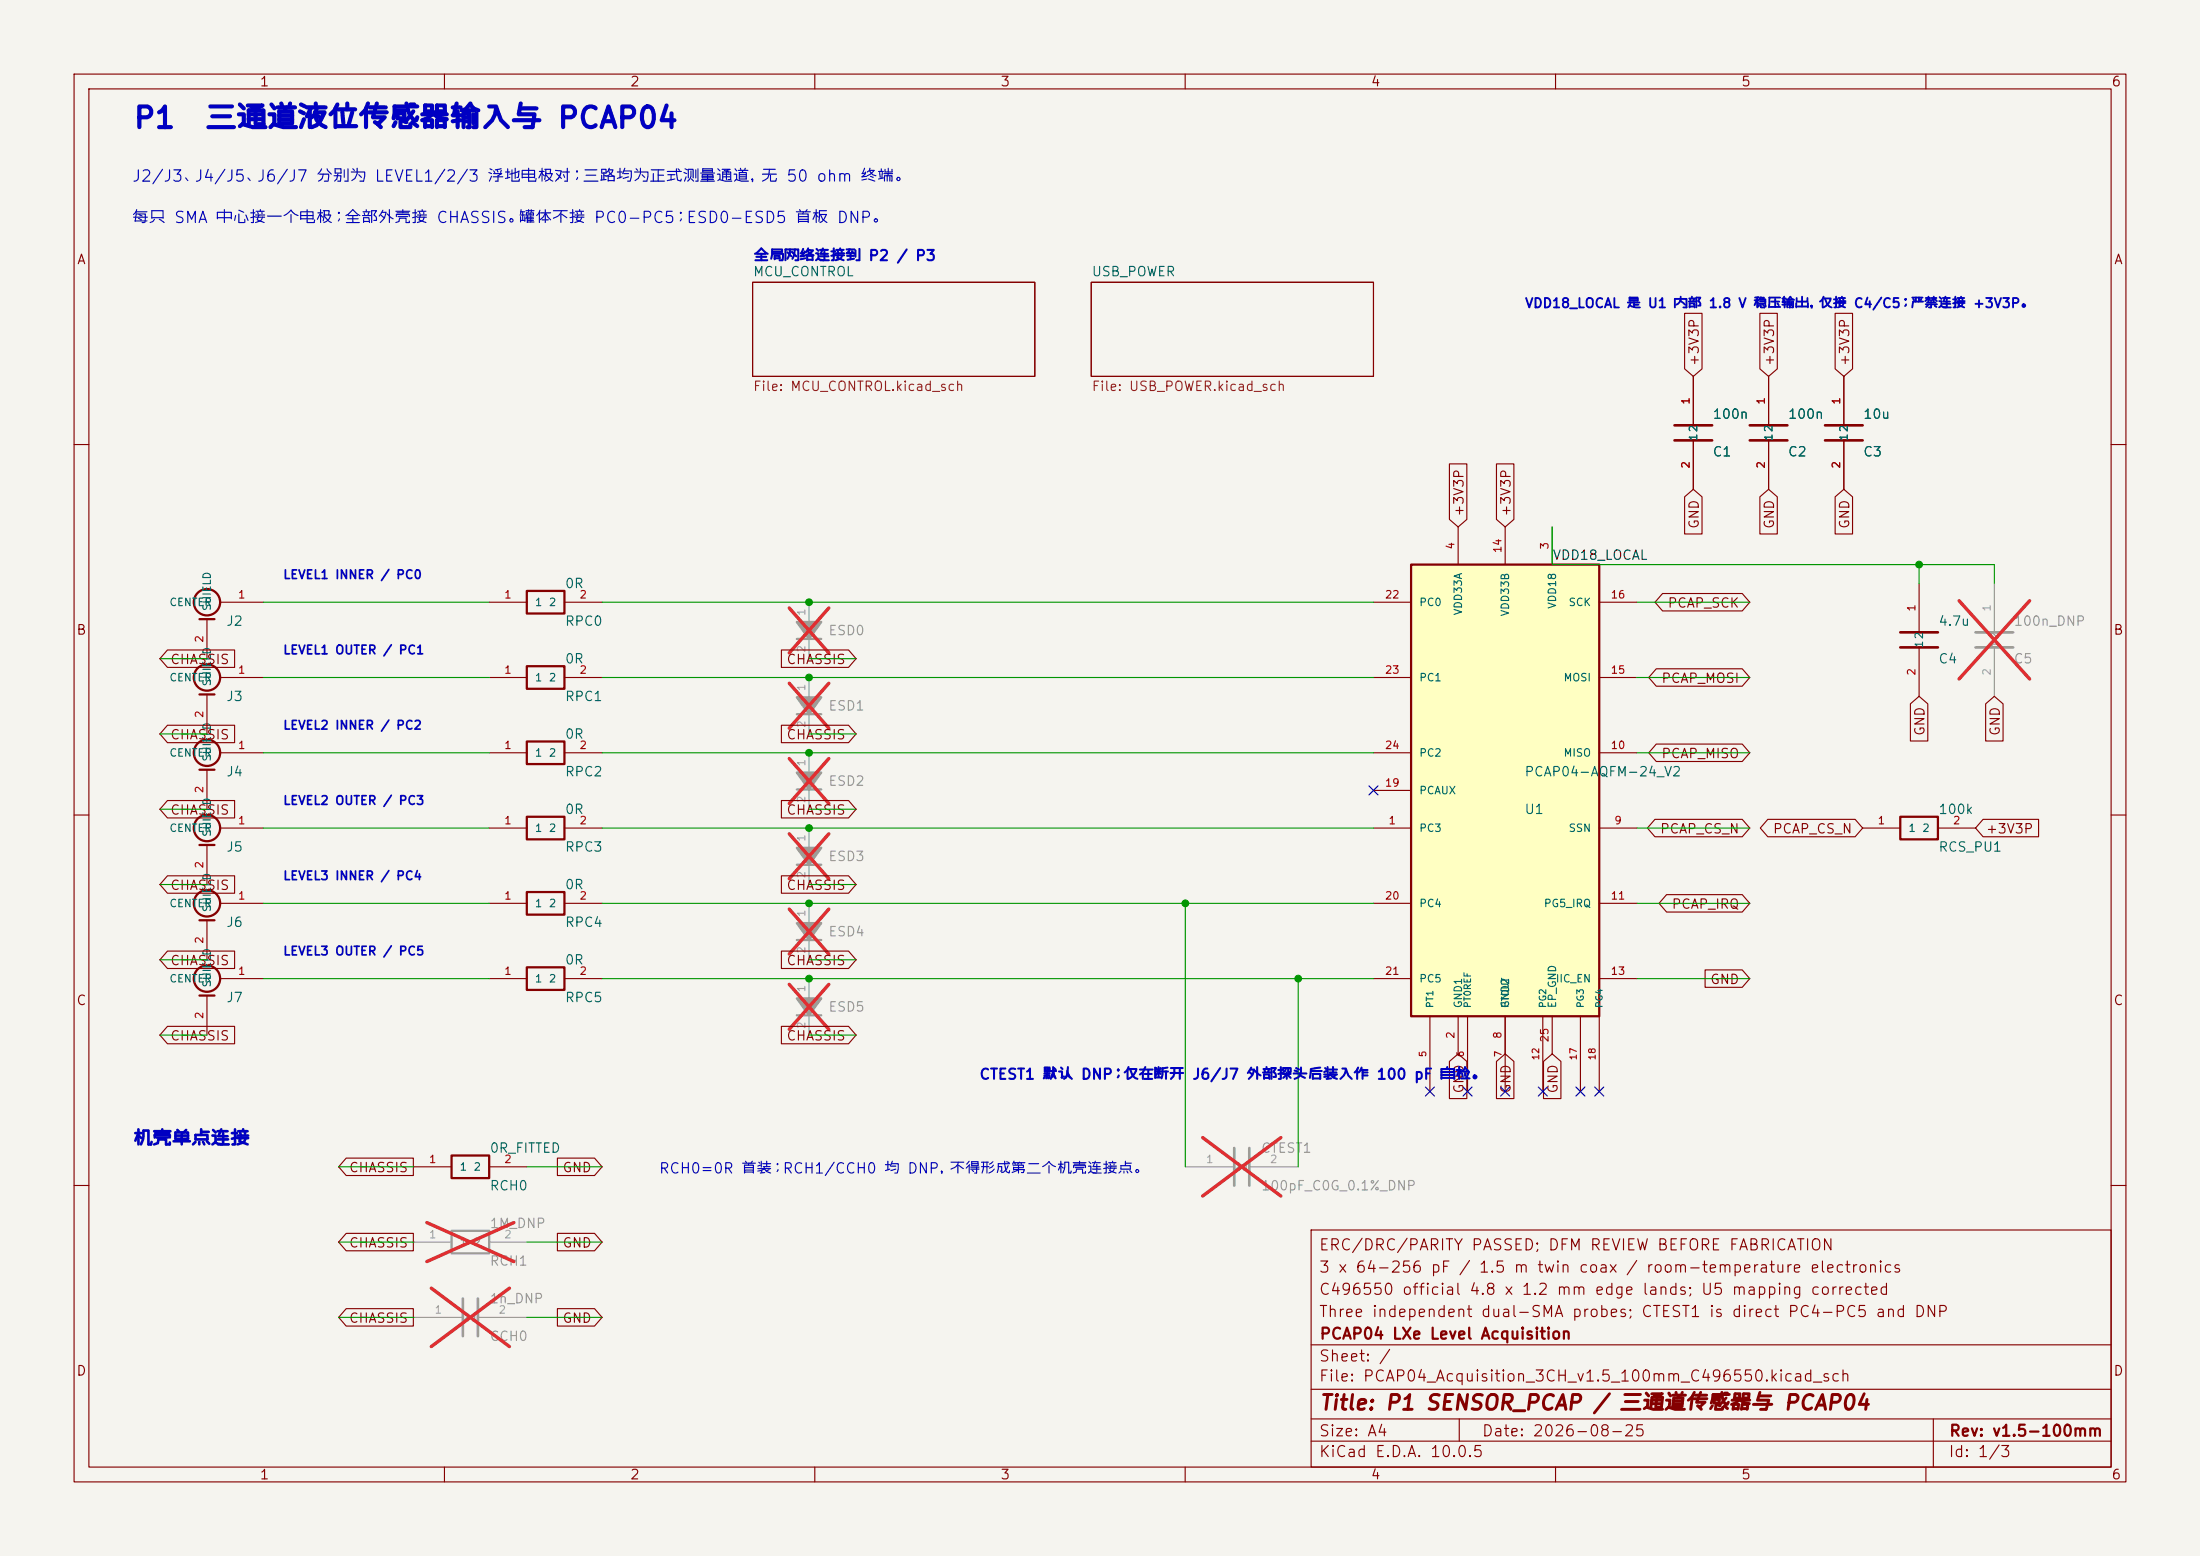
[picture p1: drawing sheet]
<svg xmlns="http://www.w3.org/2000/svg" width="297mm" height="210mm" viewBox="0 0 297 210" stroke-linecap="round" stroke-linejoin="round" font-family="sans-serif">
<path d="M0 0h297v210h-297z" fill="#f5f4ef" stroke="#f5f4ef" stroke-width=".14"/>
<g fill="none" stroke="#840000" stroke-width=".15">
<path d="M10 10h277v190h-277zM12 12h273v186h-273zM60 10v2M110 10v2M160 10v2M210 10v2M260 10v2M101.6 38.1h38.1v12.7h-38.1zM147.3 38.1h38.1v12.7h-38.1zM228.6 50.8v6.6M228.6 59.4v6.6M238.8 50.8v6.6"/>
<path d="M238.8 59.4v6.6M248.9 50.8v6.6M248.9 59.4v6.6M10 60h2M285 60h2M27.9 83.6v5.3M27.9 93.7v5.4M29.7 91.4h5.9M29.7 81.3h5.9M66 91.4h5.1M66 81.3h5.1M76.2 91.4h5.1"/>
<path d="M76.2 81.3h5.1M10 110h2M27.9 103.9v5.3M27.9 114v5.4M29.7 101.6h5.9M29.7 111.8h5.9M66 101.6h5.1M66 111.8h5.1M76.2 101.6h5.1M76.2 111.8h5.1M251.5 111.8h5M261.6 111.8h5.1"/>
<path d="M285 110h2M27.9 124.2v5.3M29.7 121.9h5.9M66 121.9h5.1M66 132.1h5.1M76.2 121.9h5.1M76.2 132.1h5.1M55.9 157.5h5.1M66 157.5h5.1M10 160h2M177 166h108v32h-108zM285 160h2"/>
<path d="M60 198v2M110 198v2M160 198v2M177 194.5h108M177 191.5h108M177 187.5h108M177 181.5h108M197 191.5v3M210 198v2M260 198v2M261 191.5v6.5"/>
</g>
<path d="M226.1 57.4h5M226.1 59.4h5M236.2 57.4h5.1M236.2 59.4h5.1M246.4 57.4h5.1M246.4 59.4h5.1" fill="none" stroke="#840000" stroke-width=".36"/>
<g fill="#9c9b98" stroke="#9c9b98" stroke-width=".3">
<path d="M107.6 134.7h3.3l-1.7 2.3z"/>
<path d="M107.6 94.1h3.3l-1.7 2.3z"/>
<path d="M107.6 83.9h3.3l-1.7 2.3z"/>
<path d="M107.6 124.6h3.3l-1.7 2.3z"/>
<path d="M107.6 114.4h3.3l-1.7 2.3z"/>
<path d="M107.6 104.3h3.3l-1.7 2.3z"/>
</g>
<path d="M107.6 96.4h3.3M107.6 86.2h3.3M107.6 116.7h3.3M107.6 106.6h3.3M107.6 137h3.3M107.6 126.9h3.3M61 166.1h5v3.1h-5z" fill="none" stroke="#9c9b98" stroke-width=".3"/>
<g fill="none" stroke="#9c9b98" stroke-width=".15">
<path d="M109.2 81.3v2.6M109.2 86.2v2.7M109.2 91.4v2.7M109.2 96.4v2.7M109.2 101.6v2.7M109.2 106.6v2.6M109.2 111.8v2.6M109.2 116.7v2.7M109.2 121.9v2.7M109.2 126.9v2.6M109.2 132.1v2.6M109.2 137v2.7"/>
<path d="M160 157.5h6.6M168.7 157.5h6.6M55.9 167.6h5.1M55.9 177.8h6.6M64.5 177.8h6.6M66 167.6h5.1"/>
</g>
<g fill="none" stroke="#e12e31" stroke-width=".46">
<path d="M106.5 92.2l5.4 6.1M106.5 82.1l5.4 6M111.9 92.2l-5.4 6.1M111.9 82.1l-5.4 6M106.5 112.5l5.4 6.1M106.5 102.4l5.4 6M111.9 112.5l-5.4 6.1M111.9 102.4l-5.4 6M106.5 132.9l5.4 6M106.5 122.7l5.4 6.1M111.9 132.9l-5.4 6M111.9 122.7l-5.4 6.1"/>
<path d="M162.4 153.5l10.5 7.9M172.9 153.5l-10.5 7.9M57.6 165l11.8 5.3M58.2 173.9l10.6 7.8M68.8 173.9l-10.6 7.8M69.4 165l-11.8 5.3"/>
</g>
<g fill="none" stroke="#840000" stroke-width=".3">
<path d="M71.1 79.8h5.1v3h-5.1zM26.9 83.6h2.1M26.9 93.7h2.1M71.1 89.9h5.1v3.1h-5.1zM26.9 103.9h2.1M26.9 114h2.1M71.1 100.1h5.1v3h-5.1zM71.1 110.2h5.1v3.1h-5.1zM256.5 110.2h5.1v3.1h-5.1zM26.9 124.2h2.1M71.1 130.6h5.1v3h-5.1zM71.1 120.4h5.1v3h-5.1z"/>
<path d="M61 156h5v3h-5z"/>
<circle cx="27.9" cy="81.3" r="1.78"/>
<circle cx="27.9" cy="91.4" r="1.78"/>
<circle cx="27.9" cy="101.6" r="1.78"/>
<circle cx="27.9" cy="111.8" r="1.78"/>
<circle cx="27.9" cy="121.9" r="1.78"/>
</g>
<path d="M166.6 154.9v5.1M168.7 154.9v5.1M62.5 175.3v5M64.5 175.3v5" fill="none" stroke="#9c9b98" stroke-width=".36"/>
<path d="M190.5 76.2h25.4v61h-25.4z" fill="#ffffc2"/>
<g fill="none" stroke="#840000" stroke-width=".3">
<path d="M190.5 76.2h25.4v61h-25.4zM26.9 134.4h2.1"/>
<circle cx="27.9" cy="132.1" r="1.78"/>
</g>
<g fill="none" stroke="#840000" stroke-width=".15">
<path d="M227.4 42.3h2.4v7.5l-1.2 1-1.2-1zM228.6 50.8v6.6M228.6 59.4v6.6M237.6 42.3h2.3v7.5l-1.1 1-1.2-1zM238.8 50.8v6.6M238.8 59.4v6.6M247.7 42.3h2.4v7.5l-1.2 1-1.2-1zM248.9 50.8v6.6M248.9 59.4v6.6M195.7 62.6h2.3v7.5l-1.2 1-1.1-1zM196.8 71.1v5.1M202 62.6h2.4v7.5l-1.2 1-1.2-1z"/>
<path d="M203.2 71.1v5.1M209.5 71.1v5.1M227.4 67.1l1.2-1.1 1.2 1.1v5h-2.4zM237.6 67.1l1.2-1.1 1.1 1.1v5h-2.3zM247.7 67.1l1.2-1.1 1.2 1.1v5h-2.4zM259.1 78.7v6.6M22.6 87.7h9.1v2.4h-9.1l-1-1.2zM22.6 97.9h9.1v2.3h-9.1l-1-1.1zM105.5 97.9h9.1l1 1.2-1 1.1h-9.1zM105.5 87.7h9.1l1 1.2-1 1.2h-9.1zM185.4 91.4h5.1M185.4 81.3h5.1"/>
<path d="M215.9 91.4h5.1M215.9 81.3h5.1M223.6 90.3h11.6l1 1.1-1 1.2h-11.6l-1-1.2zM224.4 80.1h10.8l1 1.2-1 1.2h-10.8l-1-1.2zM257.9 95l1.2-1 1.2 1v5h-2.4zM259.1 87.4v6.6M268.1 95l1.1-1 1.2 1v5h-2.3zM22.6 108h9.1v2.4h-9.1l-1-1.2zM22.6 118.2h9.1v2.4h-9.1l-1-1.2zM105.5 118.2h9.1l1 1.2-1 1.2h-9.1zM105.5 108h9.1l1 1.2-1 1.2h-9.1zM185.4 111.8h5.1"/>
<path d="M185.4 101.6h5.1M185.4 106.7h5.1M215.9 111.8h5.1M215.9 101.6h5.1M223.4 110.6h11.8l1 1.2-1 1.1h-11.8l-1-1.1zM223.6 100.4h11.6l1 1.2-1 1.2h-11.6l-1-1.2zM238.7 110.6h11.7l1.1 1.2-1.1 1.1h-11.7l-1.1-1.1zM267.7 110.6h7.5v2.3h-7.5l-1-1.1zM22.6 138.5h9.1v2.4h-9.1l-1-1.2zM22.6 128.4h9.1v2.3h-9.1l-1-1.2zM27.9 134.4v5.3M29.7 132.1h5.9"/>
<path d="M105.5 138.5h9.1l1 1.2-1 1.2h-9.1zM105.5 128.4h9.1l1 1.1-1 1.2h-9.1zM185.4 121.9h5.1M185.4 132.1h5.1M193 137.2v10.1M196.8 137.2v5M198.1 137.2v10.1M203.2 137.2v10.1M208.3 137.2v10.1M209.5 137.2v5M213.4 137.2v10.1M215.9 121.9h5.1"/>
<path d="M215.9 132.1h5.1M215.9 137.2v10.1M225 120.7h10.2l1 1.2-1 1.2h-10.2l-1-1.2zM230.2 130.9h5l1 1.2-1 1.2h-5zM46.7 156.3h9.1v2.4h-9.1l-1-1.2zM75.2 156.3h5.1l1 1.2-1 1.2h-5.1zM195.7 143.3l1.1-1.1 1.2 1.1v5h-2.3zM202 143.3l1.2-1.1 1.2 1.1v5h-2.4zM208.4 143.3l1.1-1.1 1.2 1.1v5h-2.3zM46.7 176.6h9.1v2.4h-9.1l-1-1.2zM46.7 166.5h9.1v2.3h-9.1l-1-1.2zM75.2 176.6h5.1l1 1.2-1 1.2h-5.1z"/>
<path d="M75.2 166.5h5.1l1 1.1-1 1.2h-5.1z"/>
</g>
<path d="M256.5 85.3h5.1M256.5 87.4h5.1" fill="none" stroke="#840000" stroke-width=".36"/>
<path d="M266.7 85.3h5.1M266.7 87.4h5.1" fill="none" stroke="#9c9b98" stroke-width=".36"/>
<path d="M269.2 78.7v6.6M269.2 87.4v6.6" fill="none" stroke="#9c9b98" stroke-width=".15"/>
<path d="M264.5 81.1l9.5 10.5M274 81.1l-9.5 10.5" fill="none" stroke="#e12e31" stroke-width=".46"/>
<g fill="none" stroke="#009600" stroke-width=".15">
<path d="M209.5 71.1v5.1h59.7v2.5M259.1 76.2v2.5M21.6 99.1h6.3M21.6 88.9h6.3M35.6 91.4h30.4M35.6 81.3h30.4M81.3 91.4h104.1M81.3 81.3h104.1M109.2 99.1h6.4M109.2 88.9h6.4M221 91.4h15.2M221 81.3h15.2"/>
<path d="M21.6 119.4h6.3M21.6 109.2h6.3M35.6 111.8h30.4M35.6 101.6h30.4M81.3 111.8h104.1M81.3 101.6h104.1M109.2 119.4h6.4M109.2 109.2h6.4M221 111.8h15.2M221 101.6h15.2M21.6 129.5h6.3M21.6 139.7h6.3"/>
<path d="M35.6 121.9h30.4M35.6 132.1h30.4M81.3 121.9h104.1M81.3 132.1h104.1M109.2 129.5h6.4M109.2 139.7h6.4M160 121.9v35.6M175.3 132.1v25.4M221 121.9h15.2M221 132.1h15.2M45.7 157.5h10.2M71.1 157.5h10.2"/>
<path d="M45.7 177.8h10.2M45.7 167.6h10.2M71.1 177.8h10.2M71.1 167.6h10.2"/>
</g>
<g fill="none" stroke="#000084" stroke-width=".15">
<path d="M184.8 106.1l1.2 1.2M186 106.1l-1.2 1.2M192.4 146.7l1.2 1.2M193.6 146.7l-1.2 1.2M197.5 146.7l1.2 1.2M198.7 146.7l-1.2 1.2M202.6 146.7l1.2 1.2M203.8 146.7l-1.2 1.2M207.7 146.7l1.2 1.2M208.9 146.7l-1.2 1.2M212.8 146.7l1.2 1.2M214 146.7l-1.2 1.2"/>
<path d="M215.3 146.7l1.2 1.2M216.5 146.7l-1.2 1.2"/>
</g>
<g fill="#009600" stroke="#009600" stroke-width=".14">
<circle cx="109.2" cy="91.4" r=".46"/>
<circle cx="109.2" cy="101.6" r=".46"/>
<circle cx="175.3" cy="132.1" r=".46"/>
<circle cx="160" cy="121.9" r=".46"/>
<circle cx="109.2" cy="132.1" r=".46"/>
<circle cx="109.2" cy="81.3" r=".46"/>
<circle cx="109.2" cy="121.9" r=".46"/>
<circle cx="109.2" cy="111.8" r=".46"/>
<circle cx="259.1" cy="76.2" r=".46"/>
</g>
<g font-size="2.8" fill="#0000c2">
<text x="17.9" y="18">P1</text>
<text x="27.6" y="18">三通道液位传感器输入与 PCAP04</text>
</g>
<text font-size="2" fill="#840000" x="178" y="190.8">Title: P1 SENSOR_PCAP / 三通道传感器与 PCAP04</text>
<text font-size="1.8" fill="#0000c2" x="17.8" y="155">机壳单点连接</text>
<g font-size="1.5" fill="#0000c2">
<text x="17.7" y="24.9">J2/J3、J4/J5、J6/J7 分别为 LEVEL1/2/3 浮地电极对；三路均为正式测量通道，无 50 ohm 终端。</text>
<text x="17.7" y="30.5">每只 SMA 中心接一个电极；全部外壳接 CHASSIS。罐体不接 PC0-PC5；ESD0-ESD5 首板 DNP。</text>
</g>
<g font-size="1.5" fill="#840000">
<text x="178" y="172.1">3 x 64-256 pF / 1.5 m twin coax / room-temperature electronics</text>
<text x="178" y="169.1">ERC/DRC/PARITY PASSED; DFM REVIEW BEFORE FABRICATION</text>
<text x="178" y="178.1">Three independent dual-SMA probes; CTEST1 is direct PC4-PC5 and DNP</text>
<text x="178" y="175.1">C496550 official 4.8 x 1.2 mm edge lands; U5 mapping corrected</text>
<text x="178" y="184.1">Sheet: /</text>
<text x="178" y="181.1">PCAP04 LXe Level Acquisition</text>
<text x="178" y="186.8">File: PCAP04_Acquisition_3CH_v1.5_100mm_C496550.kicad_sch</text>
<text x="178" y="197">KiCad E.D.A. 10.0.5</text>
<text x="178" y="194.2">Size: A4</text>
<text x="200" y="194.2">Date: 2026-08-25</text>
<text x="263" y="197">Id: 1/3</text>
<text x="263" y="194.2">Rev: v1.5-100mm</text>
</g>
<g font-size="1.4" fill="#0000c2">
<text x="101.6" y="35.5">全局网络连接到 P2 / P3</text>
<text x="132.1" y="146">CTEST1 默认 DNP；仅在断开</text>
<text x="160.9" y="146">J6/J7 外部探头后装入作 100 pF 自检。</text>
<text x="88.9" y="158.7">RCH0=0R 首装；RCH1/CCH0 均 DNP，不得形成第二个机壳连接点。</text>
</g>
<g font-size="1.3" fill="#840000">
<text x="35" y="12">1</text>
<text x="85" y="12">2</text>
<text x="135" y="12">3</text>
<text x="185" y="12">4</text>
<text x="235" y="12">5</text>
<text x="285" y="12">6</text>
<text x="10.3" y="36">A</text>
<text x="285.3" y="36">A</text>
<text x="229.7" y="49.5" transform="rotate(-90 229.7 49.5)">+3V3P</text>
<text x="239.8" y="49.5" transform="rotate(-90 239.8 49.5)">+3V3P</text>
<text x="250" y="49.5" transform="rotate(-90 250 49.5)">+3V3P</text>
<text x="197.9" y="69.8" transform="rotate(-90 197.9 69.8)">+3V3P</text>
<text x="204.3" y="69.8" transform="rotate(-90 204.3 69.8)">+3V3P</text>
<text x="229.7" y="71.5" transform="rotate(-90 229.7 71.5)">GND</text>
<text x="239.8" y="71.5" transform="rotate(-90 239.8 71.5)">GND</text>
<text x="250" y="71.5" transform="rotate(-90 250 71.5)">GND</text>
<text x="225" y="82.3">PCAP_SCK</text>
<text x="10.2" y="86">B</text>
<text x="22.9" y="90">CHASSIS</text>
<text x="106.1" y="90">CHASSIS</text>
<text x="285.2" y="86">B</text>
<text x="224.2" y="92.5">PCAP_MOSI</text>
<text x="22.9" y="100.1">CHASSIS</text>
<text x="106.1" y="100.1">CHASSIS</text>
<text x="260.1" y="99.4" transform="rotate(-90 260.1 99.4)">GND</text>
<text x="270.3" y="99.4" transform="rotate(-90 270.3 99.4)">GND</text>
<text x="224.2" y="102.7">PCAP_MISO</text>
<text x="22.9" y="110.3">CHASSIS</text>
<text x="106.1" y="110.3">CHASSIS</text>
<text x="224" y="112.8">PCAP_CS_N</text>
<text x="239.3" y="112.8">PCAP_CS_N</text>
<text x="268" y="112.8">+3V3P</text>
<text x="22.9" y="120.4">CHASSIS</text>
<text x="106.1" y="120.4">CHASSIS</text>
<text x="225.6" y="123">PCAP_IRQ</text>
<text x="22.9" y="130.6">CHASSIS</text>
<text x="106.1" y="130.6">CHASSIS</text>
<text x="10.2" y="136">C</text>
<text x="230.8" y="133.1">GND</text>
<text x="285.2" y="136">C</text>
<text x="22.9" y="140.8">CHASSIS</text>
<text x="106.1" y="140.8">CHASSIS</text>
<text x="197.9" y="147.7" transform="rotate(-90 197.9 147.7)">GND</text>
<text x="204.3" y="147.7" transform="rotate(-90 204.3 147.7)">GND</text>
<text x="210.6" y="147.7" transform="rotate(-90 210.6 147.7)">GND</text>
<text x="47" y="158.5">CHASSIS</text>
<text x="75.8" y="158.5">GND</text>
<text x="47" y="168.7">CHASSIS</text>
<text x="75.8" y="168.7">GND</text>
<text x="47" y="178.9">CHASSIS</text>
<text x="75.8" y="178.9">GND</text>
<text x="10.2" y="186">D</text>
<text x="285.2" y="186">D</text>
<text x="35" y="200">1</text>
<text x="85" y="200">2</text>
<text x="135" y="200">3</text>
<text x="185" y="200">4</text>
<text x="235" y="200">5</text>
<text x="285" y="200">6</text>
</g>
<g font-size="1.3" fill="#006464">
<text x="101.6" y="37.6">MCU_CONTROL</text>
<text x="147.3" y="37.6">USB_POWER</text>
<text x="231.1" y="56.8">100n</text>
<text x="241.3" y="56.8">100n</text>
<text x="251.4" y="56.8">10u</text>
<text x="231.1" y="61.9">C1</text>
<text x="241.3" y="61.9">C2</text>
<text x="251.4" y="61.9">C3</text>
<text x="76.2" y="79.7">0R</text>
<text x="30.5" y="84.8">J2</text>
<text x="76.2" y="89.9">0R</text>
<text x="76.2" y="84.8">RPC0</text>
<text x="261.6" y="89.9">C4</text>
<text x="261.6" y="84.8">4.7u</text>
<text x="30.5" y="94.9">J3</text>
<text x="76.2" y="94.9">RPC1</text>
<text x="76.2" y="100">0R</text>
<text x="30.5" y="105.1">J4</text>
<text x="76.2" y="105.1">RPC2</text>
<text x="205.7" y="105.1">PCAP04-AQFM-24_V2</text>
<text x="76.2" y="110.2">0R</text>
<text x="205.7" y="110.2">U1</text>
<text x="261.6" y="110.2">100k</text>
<text x="30.5" y="115.3">J5</text>
<text x="76.2" y="115.3">RPC3</text>
<text x="261.6" y="115.3">RCS_PU1</text>
<text x="30.5" y="125.4">J6</text>
<text x="76.2" y="125.4">RPC4</text>
<text x="76.2" y="120.3">0R</text>
<text x="76.2" y="130.5">0R</text>
<text x="30.5" y="135.6">J7</text>
<text x="76.2" y="135.6">RPC5</text>
<text x="66" y="155.9">0R_FITTED</text>
<text x="66" y="161">RCH0</text>
</g>
<text font-size="1.3" fill="#0000c2" x="205.8" y="41.9">VDD18_LOCAL 是 U1 内部 1.8 V 稳压输出，仅接 C4/C5；严禁连接 +3V3P。</text>
<g font-size="1.3" fill="#725600">
<text x="101.6" y="53.1">File: MCU_CONTROL.kicad_sch</text>
<text x="147.3" y="53.1">File: USB_POWER.kicad_sch</text>
</g>
<text font-size="1.3" fill="#0f0f0f" x="209.5" y="75.9">VDD18_LOCAL</text>
<g font-size="1.3" fill="#939391">
<text x="111.7" y="86.1">ESD0</text>
<text x="271.8" y="89.9">C5</text>
<text x="271.8" y="84.8">100n_DNP</text>
<text x="111.7" y="96.2">ESD1</text>
<text x="111.7" y="106.4">ESD2</text>
<text x="111.7" y="116.5">ESD3</text>
<text x="111.7" y="126.7">ESD4</text>
<text x="111.7" y="136.9">ESD5</text>
<text x="170.2" y="155.9">CTEST1</text>
<text x="170.2" y="161">100pF_C0G_0.1%_DNP</text>
<text x="66" y="166.1">1M_DNP</text>
<text x="66" y="171.1">RCH1</text>
<text x="66" y="176.2">1n_DNP</text>
<text x="66" y="181.3">CCH0</text>
</g>
<g font-size="1.2" fill="#0000c2">
<text x="38.1" y="78.4">LEVEL1 INNER / PC0</text>
<text x="38.1" y="88.6">LEVEL1 OUTER / PC1</text>
<text x="38.1" y="98.8">LEVEL2 INNER / PC2</text>
<text x="38.1" y="108.9">LEVEL2 OUTER / PC3</text>
<text x="38.1" y="119.1">LEVEL3 INNER / PC4</text>
<text x="38.1" y="129.2">LEVEL3 OUTER / PC5</text>
</g>
<g font-size="1" fill="#a90000">
<text x="228.3" y="54.7" transform="rotate(-90 228.3 54.7)">1</text>
<text x="238.5" y="54.7" transform="rotate(-90 238.5 54.7)">1</text>
<text x="248.7" y="54.7" transform="rotate(-90 248.7 54.7)">1</text>
<text x="228.3" y="63.3" transform="rotate(-90 228.3 63.3)">2</text>
<text x="238.5" y="63.3" transform="rotate(-90 238.5 63.3)">2</text>
<text x="248.7" y="63.3" transform="rotate(-90 248.7 63.3)">2</text>
<text x="196.6" y="74.2" transform="rotate(-90 196.6 74.2)">4</text>
<text x="202.9" y="74.7" transform="rotate(-90 202.9 74.7)">14</text>
<text x="209.3" y="74.2" transform="rotate(-90 209.3 74.2)">3</text>
<text x="32.1" y="81">1</text>
<text x="68" y="81">1</text>
<text x="78.2" y="81">2</text>
<text x="186.9" y="81">22</text>
<text x="217.4" y="81">16</text>
<text x="258.8" y="82.6" transform="rotate(-90 258.8 82.6)">1</text>
<text x="27.7" y="86.8" transform="rotate(-90 27.7 86.8)">2</text>
<text x="32.1" y="91.2">1</text>
<text x="68" y="91.2">1</text>
<text x="78.2" y="91.2">2</text>
<text x="186.9" y="91.2">23</text>
<text x="217.4" y="91.2">15</text>
<text x="258.8" y="91.3" transform="rotate(-90 258.8 91.3)">2</text>
<text x="27.7" y="97" transform="rotate(-90 27.7 97)">2</text>
<text x="32.1" y="101.3">1</text>
<text x="68" y="101.3">1</text>
<text x="78.2" y="101.3">2</text>
<text x="186.9" y="101.3">24</text>
<text x="217.4" y="101.3">10</text>
<text x="27.7" y="107.1" transform="rotate(-90 27.7 107.1)">2</text>
<text x="186.9" y="106.4">19</text>
<text x="32.1" y="111.5">1</text>
<text x="68" y="111.5">1</text>
<text x="78.2" y="111.5">2</text>
<text x="187.4" y="111.5">1</text>
<text x="217.9" y="111.5">9</text>
<text x="253.4" y="111.5">1</text>
<text x="263.6" y="111.5">2</text>
<text x="27.7" y="117.3" transform="rotate(-90 27.7 117.3)">2</text>
<text x="32.1" y="121.7">1</text>
<text x="68" y="121.7">1</text>
<text x="78.2" y="121.7">2</text>
<text x="186.9" y="121.7">20</text>
<text x="217.4" y="121.7">11</text>
<text x="27.7" y="127.5" transform="rotate(-90 27.7 127.5)">2</text>
<text x="32.1" y="131.8">1</text>
<text x="68" y="131.8">1</text>
<text x="78.2" y="131.8">2</text>
<text x="186.9" y="131.8">21</text>
<text x="217.4" y="131.8">13</text>
<text x="27.7" y="137.6" transform="rotate(-90 27.7 137.6)">2</text>
<text x="196.6" y="140.3" transform="rotate(-90 196.6 140.3)">2</text>
<text x="202.9" y="140.3" transform="rotate(-90 202.9 140.3)">8</text>
<text x="209.3" y="140.8" transform="rotate(-90 209.3 140.8)">25</text>
<text x="57.8" y="157.2">1</text>
<text x="68" y="157.2">2</text>
</g>
<g font-size="1" fill="#006464">
<text x="229.4" y="59.6" transform="rotate(-90 229.4 59.6)">12</text>
<text x="239.5" y="59.6" transform="rotate(-90 239.5 59.6)">12</text>
<text x="249.7" y="59.6" transform="rotate(-90 249.7 59.6)">12</text>
<text x="22.8" y="82">CENTER</text>
<text x="28.7" y="82.6" transform="rotate(-90 28.7 82.6)">SHIELD</text>
<text x="72.1" y="82">1</text>
<text x="74" y="82">2</text>
<text x="191.5" y="82">PC0</text>
<text x="197.6" y="83.1" transform="rotate(-90 197.6 83.1)">VDD33A</text>
<text x="204" y="83.3" transform="rotate(-90 204 83.3)">VDD33B</text>
<text x="210.3" y="82.3" transform="rotate(-90 210.3 82.3)">VDD18</text>
<text x="211.7" y="82">SCK</text>
<text x="259.8" y="87.5" transform="rotate(-90 259.8 87.5)">12</text>
<text x="22.8" y="92.2">CENTER</text>
<text x="28.7" y="92.7" transform="rotate(-90 28.7 92.7)">SHIELD</text>
<text x="72.1" y="92.2">1</text>
<text x="74" y="92.2">2</text>
<text x="191.5" y="92.2">PC1</text>
<text x="211" y="92.2">MOSI</text>
<text x="22.8" y="102.4">CENTER</text>
<text x="28.7" y="102.9" transform="rotate(-90 28.7 102.9)">SHIELD</text>
<text x="72.1" y="102.4">1</text>
<text x="74" y="102.4">2</text>
<text x="191.5" y="107.4">PCAUX</text>
<text x="191.5" y="102.4">PC2</text>
<text x="211" y="102.4">MISO</text>
<text x="22.8" y="112.5">CENTER</text>
<text x="28.7" y="113" transform="rotate(-90 28.7 113)">SHIELD</text>
<text x="72.1" y="112.5">1</text>
<text x="74" y="112.5">2</text>
<text x="191.5" y="112.5">PC3</text>
<text x="211.7" y="112.5">SSN</text>
<text x="257.6" y="112.5">1</text>
<text x="259.4" y="112.5">2</text>
<text x="22.8" y="122.7">CENTER</text>
<text x="28.7" y="123.2" transform="rotate(-90 28.7 123.2)">SHIELD</text>
<text x="72.1" y="122.7">1</text>
<text x="74" y="122.7">2</text>
<text x="191.5" y="122.7">PC4</text>
<text x="208.3" y="122.7">PG5_IRQ</text>
<text x="22.8" y="132.8">CENTER</text>
<text x="28.7" y="133.4" transform="rotate(-90 28.7 133.4)">SHIELD</text>
<text x="72.1" y="132.8">1</text>
<text x="74" y="132.8">2</text>
<text x="191.5" y="132.8">PC5</text>
<text x="197.6" y="136.1" transform="rotate(-90 197.6 136.1)">GND1</text>
<text x="204" y="136.1" transform="rotate(-90 204 136.1)">GND2</text>
<text x="209.9" y="132.8">IIC_EN</text>
<text x="210.3" y="136.1" transform="rotate(-90 210.3 136.1)">EP_GND</text>
<text x="62" y="158.2">1</text>
<text x="63.9" y="158.2">2</text>
</g>
<g font-size="1" fill="#a5a4a2">
<text x="109" y="83.2" transform="rotate(-90 109 83.2)">1</text>
<text x="269" y="82.6" transform="rotate(-90 269 82.6)">1</text>
<text x="109" y="88.2" transform="rotate(-90 109 88.2)">2</text>
<text x="109" y="93.4" transform="rotate(-90 109 93.4)">1</text>
<text x="269" y="91.3" transform="rotate(-90 269 91.3)">2</text>
<text x="109" y="98.3" transform="rotate(-90 109 98.3)">2</text>
<text x="109" y="103.5" transform="rotate(-90 109 103.5)">1</text>
<text x="109" y="113.7" transform="rotate(-90 109 113.7)">1</text>
<text x="109" y="108.5" transform="rotate(-90 109 108.5)">2</text>
<text x="109" y="118.6" transform="rotate(-90 109 118.6)">2</text>
<text x="109" y="123.8" transform="rotate(-90 109 123.8)">1</text>
<text x="109" y="128.8" transform="rotate(-90 109 128.8)">2</text>
<text x="109" y="134" transform="rotate(-90 109 134)">1</text>
<text x="109" y="139" transform="rotate(-90 109 139)">2</text>
<text x="162.7" y="157.2">1</text>
<text x="171.4" y="157.2">2</text>
<text x="57.8" y="167.4">1</text>
<text x="68" y="167.4">2</text>
<text x="58.6" y="177.5">1</text>
<text x="67.2" y="177.5">2</text>
</g>
<g font-size="1" fill="#939391">
<text x="110" y="86.2" transform="rotate(-90 110 86.2)">KA</text>
<text x="270" y="87.5" transform="rotate(-90 270 87.5)">12</text>
<text x="110" y="96.3" transform="rotate(-90 110 96.3)">KA</text>
<text x="110" y="106.5" transform="rotate(-90 110 106.5)">KA</text>
<text x="110" y="116.7" transform="rotate(-90 110 116.7)">KA</text>
<text x="110" y="126.8" transform="rotate(-90 110 126.8)">KA</text>
<text x="110" y="137" transform="rotate(-90 110 137)">KA</text>
<text x="166.5" y="158.2">21</text>
<text x="62" y="168.4">1</text>
<text x="63.9" y="168.4">2</text>
<text x="62.3" y="178.6">21</text>
</g>
<g font-size=".9" fill="#006464">
<text x="193.7" y="136.1" transform="rotate(-90 193.7 136.1)">PT1</text>
<text x="198.8" y="136.1" transform="rotate(-90 198.8 136.1)">PT0REF</text>
<text x="203.9" y="136.1" transform="rotate(-90 203.9 136.1)">PTOUT</text>
<text x="209" y="136.1" transform="rotate(-90 209 136.1)">PG2</text>
<text x="214" y="136.1" transform="rotate(-90 214 136.1)">PG3</text>
<text x="216.6" y="136.1" transform="rotate(-90 216.6 136.1)">PG4</text>
</g>
<g font-size=".9" fill="#a90000">
<text x="192.8" y="142.8" transform="rotate(-90 192.8 142.8)">5</text>
<text x="197.8" y="142.8" transform="rotate(-90 197.8 142.8)">6</text>
<text x="202.9" y="142.8" transform="rotate(-90 202.9 142.8)">7</text>
<text x="208" y="143.2" transform="rotate(-90 208 143.2)">12</text>
<text x="213.1" y="143.2" transform="rotate(-90 213.1 143.2)">17</text>
<text x="215.6" y="143.2" transform="rotate(-90 215.6 143.2)">18</text>
</g>
</svg>
